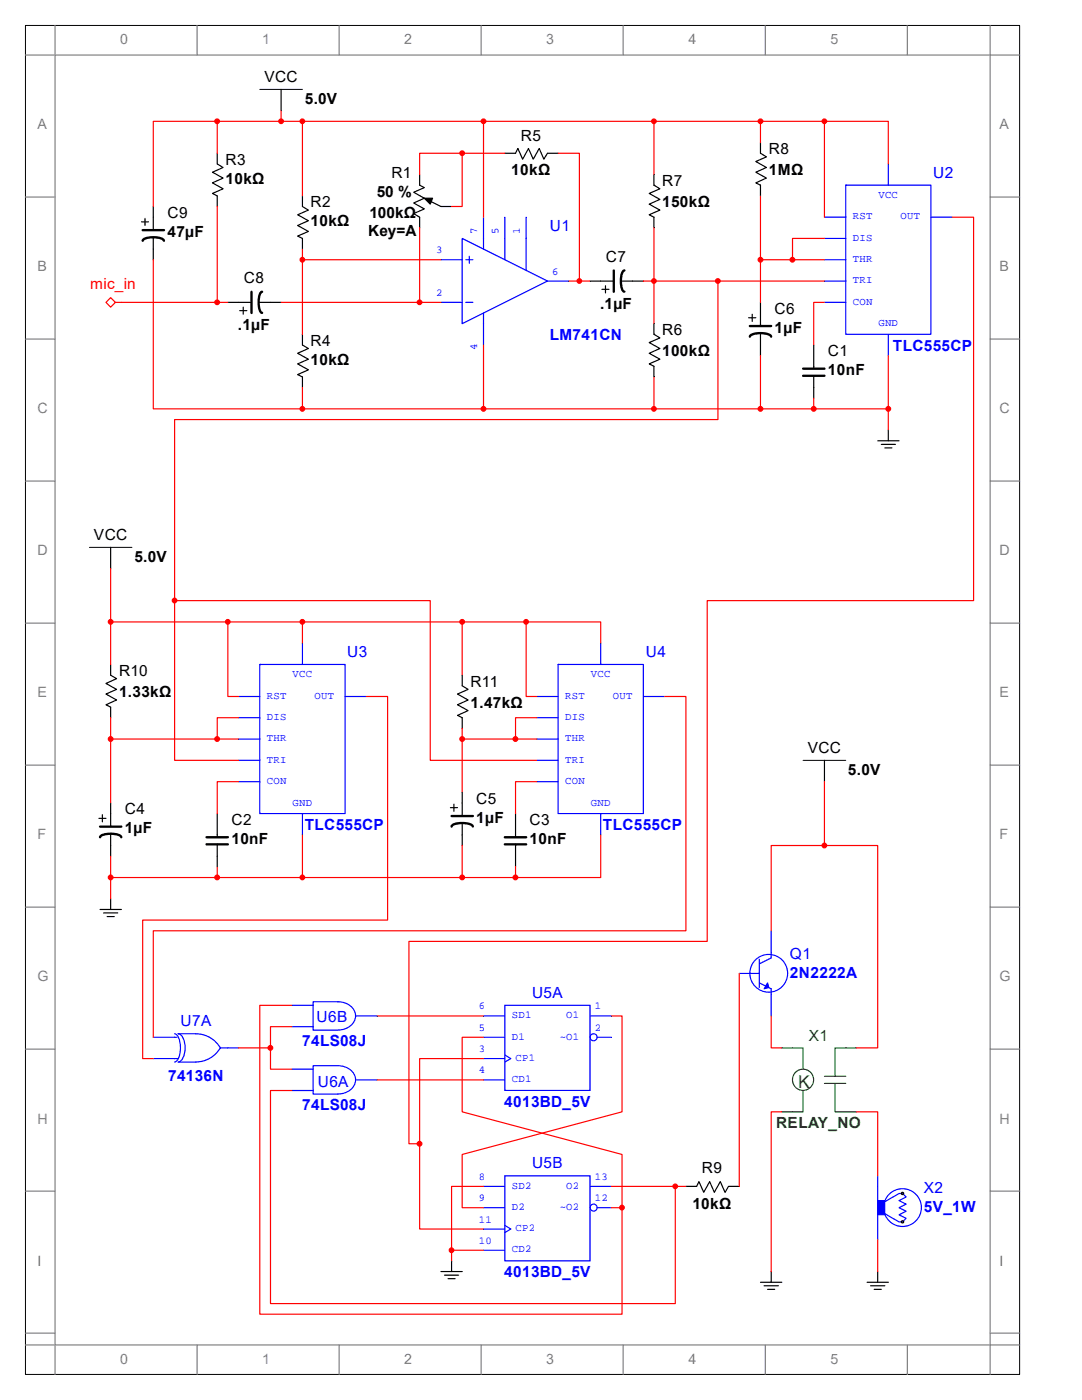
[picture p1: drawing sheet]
<svg xmlns="http://www.w3.org/2000/svg" width="216mm" height="279mm" viewBox="0 0 216 279" stroke-linecap="round" stroke-linejoin="round" font-family="sans-serif">
<path d="M5.1 5.1h198.4v269.2h-198.4z" fill="none" stroke="#000" stroke-width=".2"/>
<g fill="none" stroke="#808080" stroke-width=".24">
<path d="M5.1 11h198.4M11 5.1v269.2M39.3 5.1v5.9M67.7 5.1v5.9M96 5.1v5.9M124.4 5.1v5.9M152.7 5.1v5.9M181 5.1v5.9M197.6 5.1v269.2M5.1 39.3h5.9M197.6 39.3h5.9M5.1 67.7h5.9"/>
<path d="M197.6 67.7h5.9M5.1 96h5.9M197.6 96h5.9M5.1 124.4h5.9M197.6 124.4h5.9M5.1 152.7h5.9M197.6 152.7h5.9M5.1 181h5.9M197.6 181h5.9M5.1 209.4h5.9M197.6 209.4h5.9M5.1 237.7h5.9"/>
<path d="M197.6 237.7h5.9M5.1 266.1h5.9M5.1 268.4h198.4M39.3 268.4v5.9M67.7 268.4v5.9M96 268.4v5.9M124.4 268.4v5.9M152.7 268.4v5.9M181 268.4v5.9M197.6 266.1h5.9"/>
</g>
<path d="M92.2 47.6l17 8.5-17 8.5zM92.9 51.8h1.5M93.6 51.1v1.5M96.5 47.6v2.1M100.7 47.6v4.2M105 47.6v6.4M92.9 60.3h1.5M96.5 62.5v2.1" fill="none" stroke="#00f" stroke-width=".24"/>
<path d="M88 51.8h4.2" fill="none" stroke="#00f" stroke-width=".24"/>
<path d="M88 60.3h4.2" fill="none" stroke="#00f" stroke-width=".24"/>
<path d="M96.5 64.6v4.3" fill="none" stroke="#00f" stroke-width=".24"/>
<path d="M96.5 43.3v4.3" fill="none" stroke="#00f" stroke-width=".24"/>
<path d="M109.2 56.1h4.3" fill="none" stroke="#00f" stroke-width=".24"/>
<path d="M100.7 43.3v4.3" fill="none" stroke="#00f" stroke-width=".24"/>
<path d="M105 43.3v4.3" fill="none" stroke="#00f" stroke-width=".24"/>
<g fill="none" stroke="#008000" stroke-width=".24">
<path d="M158.1 209.1h2.2v4.3M160.3 217.6v4.3h-2.2M164.5 214.8h4.3M164.5 216.2h4.3M166.6 216.2v5.7h2.2M168.8 209.1h-2.2v5.7"/>
<circle cx="160.2" cy="215.5" r="2.12"/>
</g>
<path d="M168.8 209.1h2.1" fill="none" stroke="#008000" stroke-width=".24"/>
<path d="M168.8 221.9h2.1" fill="none" stroke="#008000" stroke-width=".24"/>
<path d="M156 209.1h2.1" fill="none" stroke="#008000" stroke-width=".24"/>
<path d="M156 221.9h2.1" fill="none" stroke="#008000" stroke-width=".24"/>
<g fill="none" stroke="#00f" stroke-width=".24">
<path d="M175.1 236.8v8.5M176.6 239.8l2.8-1.6h.7l.7 .7-1.4 .7 1.4 .7-1.4 .7 1.4 .7-1.4 .7 1.4 .7-.7 .8h-.7l-2.8-1.7"/>
<circle cx="180.1" cy="241" r="3.8"/>
</g>
<path d="M175.1 239.6h1.4v2.8h-1.4z" fill-rule="evenodd" fill="#00f" stroke="#00f" stroke-width=".24"/>
<path d="M179.9 238h.4v.3h-.4zM179.9 243.7h.4v.3h-.4z" fill="none" stroke="#000" stroke-width=".24"/>
<path d="M175.1 245.3v2.1" fill="none" stroke="#00f" stroke-width=".24"/>
<g fill="none" stroke="#00f" stroke-width=".24">
<path d="M149.6 194.3h1.9M151.5 191.4v5.7M151.5 196.2l2.4 1.1v1.2M153.9 190v1.2l-2.4 1.2M175.1 234.7v2.1"/>
<circle cx="153.4" cy="194.2" r="3.8"/>
</g>
<path d="M83.7 34.8v2.2l1 .4-2.1 1 2.1 1.2-2.1 .9 2.1 1.2-2.1 .9 1.1 .7v2.2M84.7 39.6l3.3 1.6h2.1" fill="none" stroke="#000" stroke-width=".24"/>
<path d="M84.7 39.6h1.6l-.4 1.1z" fill-rule="evenodd" fill="#000" stroke="#000" stroke-width=".24"/>
<path d="M153.2 196.2l.2 .9-.9 .2z" fill-rule="evenodd" fill="#00f" stroke="#00f" stroke-width=".24"/>
<path d="M153.9 185.8v4.2" fill="none" stroke="#00f" stroke-width=".24"/>
<path d="M147.5 194.3h2.1" fill="none" stroke="#00f" stroke-width=".24"/>
<path d="M168.8 37h17v29.7h-17zM168.8 37h.1M153.9 198.5v4.3" fill="none" stroke="#00f" stroke-width=".24"/>
<path d="M60.3 39.1v2.1l1.2 .7-2.1 1 2.1 1.1-2.1 1 2.1 1.2-2.1 .9 .9 .5v2.1" fill="none" stroke="#000" stroke-width=".24"/>
<path d="M177.2 66.7v4.3" fill="none" stroke="#00f" stroke-width=".24"/>
<path d="M164.5 47.6h4.3" fill="none" stroke="#00f" stroke-width=".24"/>
<path d="M185.8 43.3h4.2" fill="none" stroke="#00f" stroke-width=".24"/>
<path d="M164.5 43.3h4.3" fill="none" stroke="#00f" stroke-width=".24"/>
<path d="M177.2 32.7v4.3" fill="none" stroke="#00f" stroke-width=".24"/>
<path d="M164.5 51.8h4.3" fill="none" stroke="#00f" stroke-width=".24"/>
<path d="M164.5 60.3h4.3" fill="none" stroke="#00f" stroke-width=".24"/>
<path d="M164.5 56.1h4.3M51.8 132.6h17.1v29.8h-17.1zM51.8 132.6h.1" fill="none" stroke="#00f" stroke-width=".24"/>
<path d="M60.3 162.4v4.2" fill="none" stroke="#00f" stroke-width=".24"/>
<path d="M47.6 143.2h4.2" fill="none" stroke="#00f" stroke-width=".24"/>
<path d="M68.9 139h4.2" fill="none" stroke="#00f" stroke-width=".24"/>
<path d="M47.6 139h4.2" fill="none" stroke="#00f" stroke-width=".24"/>
<path d="M60.3 128.4v4.2" fill="none" stroke="#00f" stroke-width=".24"/>
<path d="M47.6 147.5h4.2" fill="none" stroke="#00f" stroke-width=".24"/>
<path d="M47.6 156h4.2" fill="none" stroke="#00f" stroke-width=".24"/>
<path d="M111.4 132.6h17v29.8h-17zM111.4 132.6h.1M47.6 151.7h4.2" fill="none" stroke="#00f" stroke-width=".24"/>
<path d="M119.9 162.4v4.2" fill="none" stroke="#00f" stroke-width=".24"/>
<path d="M107.1 143.2h4.3" fill="none" stroke="#00f" stroke-width=".24"/>
<path d="M128.4 139h4.2" fill="none" stroke="#00f" stroke-width=".24"/>
<path d="M107.1 139h4.3" fill="none" stroke="#00f" stroke-width=".24"/>
<path d="M119.9 128.4v4.2" fill="none" stroke="#00f" stroke-width=".24"/>
<path d="M107.1 147.5h4.3" fill="none" stroke="#00f" stroke-width=".24"/>
<path d="M107.1 156h4.3" fill="none" stroke="#00f" stroke-width=".24"/>
<path d="M107.1 151.7h4.3M100.7 200.6h17v17h-17z" fill="none" stroke="#00f" stroke-width=".24"/>
<path d="M96.5 207h4.2" fill="none" stroke="#00f" stroke-width=".24"/>
<path d="M117.8 202.8h4.2" fill="none" stroke="#00f" stroke-width=".24"/>
<g fill="none" stroke="#00f" stroke-width=".24">
<path d="M119.2 207h2.8"/>
<circle cx="118.4" cy="207" r=".7"/>
</g>
<path d="M96.5 215.5h4.2" fill="none" stroke="#00f" stroke-width=".24"/>
<path d="M96.5 211.3h4.2M100.7 210.5l1.2 .8-1.2 .7" fill="none" stroke="#00f" stroke-width=".24"/>
<path d="M96.5 202.8h4.2M100.7 234.7h17v16.9h-17z" fill="none" stroke="#00f" stroke-width=".24"/>
<path d="M96.5 241h4.2" fill="none" stroke="#00f" stroke-width=".24"/>
<path d="M117.8 236.8h4.2" fill="none" stroke="#00f" stroke-width=".24"/>
<g fill="none" stroke="#00f" stroke-width=".24">
<path d="M119.2 241h2.8"/>
<circle cx="118.4" cy="241" r=".7"/>
</g>
<path d="M96.5 249.5h4.2" fill="none" stroke="#00f" stroke-width=".24"/>
<path d="M96.5 245.3h4.2M100.7 244.6l1.2 .7-1.2 .7" fill="none" stroke="#00f" stroke-width=".24"/>
<path d="M67.4 212.7a3.1 3.1 0 0 1 3.5 3.4 3.4 3.4 0 0 1-3.5 2.2M67.4 212.7h-4.9v5.7h4.9M96.5 236.8h4.2" fill="none" stroke="#00f" stroke-width=".24"/>
<path d="M58.2 217.6h4.3" fill="none" stroke="#00f" stroke-width=".24"/>
<path d="M58.2 213.4h4.3" fill="none" stroke="#00f" stroke-width=".24"/>
<path d="M67.4 199.9a3.1 3.1 0 0 1 3.5 3.4 3.4 3.4 0 0 1-3.5 2.3M67.4 199.9h-4.9v5.7h4.9M71 215.5h4.2" fill="none" stroke="#00f" stroke-width=".24"/>
<path d="M58.2 204.9h4.3" fill="none" stroke="#00f" stroke-width=".24"/>
<path d="M58.2 200.6h4.3" fill="none" stroke="#00f" stroke-width=".24"/>
<path d="M34.8 206.3a1.52 1.52 0 0 1 1 1.4 4.8 4.8 0 0 1-.7 4.1l-.3 .1M34.8 211.3h.7M34.8 207h.5M39.1 206.3a5.6 5.6 0 0 1 4.9 2.9M39.1 206.3h-3.6a2.52 2.52 0 0 1 1.4 2.8 2.54 2.54 0 0 1-1.4 2.8l3.6 .1M44 209.1a5.7 5.7 0 0 1-4.9 2.8M44 209.1h1.5M71 202.8h4.2" fill="none" stroke="#00f" stroke-width=".24"/>
<path d="M30.6 211.3h4.2" fill="none" stroke="#00f" stroke-width=".24"/>
<path d="M30.6 207h4.2" fill="none" stroke="#00f" stroke-width=".24"/>
<path d="M45.5 209.1h2.1" fill="none" stroke="#00f" stroke-width=".24"/>
<g fill="none" stroke="#000" stroke-width=".24">
<path d="M56.1 17.8v4.3M43.3 30.6v2.1l1.2 .7-2.1 1 2.1 1.1-2.1 1 2.1 1.2-2.1 .9 .9 .5v2.1M100.7 30.6h2.2l.4-1 1 2.2 1.2-2.2 .9 2.2 1.2-2.2 .9 2.2 .7-1.2h2.2M130.5 34.8v2.2l1.2 .7-2.2 .9 2.2 1.2-2.2 .9 2.2 1.2-2.2 1 1 .4v2.2M151.7 28.5v2.1l1.2 .7-2.1 .9 2.1 1.2-2.1 1 2.1 1.1-2.1 1 .9 .5v2.1M28.2 44.3h1.4M28.9 43.6v1.4M30.6 41.2v4.7M30.6 47.3v4.5M117.8 56.1h4.7M120.1 57.7h1.4M120.8 57v1.5"/>
<path d="M123.9 56.1h4.5M45.5 60.3h4.7M47.8 62h1.5M48.5 61.3v1.4M51.6 60.3h4.5M60.3 66.7v2.2l1.2 .7-2.1 .9 2.1 1.2-2.1 .9 2.1 1.2-2.1 1 .9 .4v2.1M130.5 64.6v2.1l1.2 .7-2.2 1 2.2 1.2-2.2 .9 2.2 1.2-2.2 .9 1 .5v2.1M149.4 63.4h1.4M150.1 62.7v1.4M151.7 60.3v4.8M151.7 66.5v4.5M162.4 68.9v4.7"/>
<path d="M162.4 75v4.5M22.1 109.2v4.3M22.1 132.6v2.1l1.2 .7-2.2 1 2.2 1.2-2.2 .9 2.2 1.2-2.2 1 1 .4v2.1M92.2 134.7v2.2l1.2 .7-2.1 .9 2.1 1.2-2.1 1 2.1 1.1-2.1 1 .9 .4v2.2M92.2 158.1v4.8M164.5 151.7v4.3M19.7 163.3h1.4M20.4 162.6v1.4M22.1 160.3v4.7M22.1 166.4v4.5M43.3 162.4v4.7M43.3 168.5v4.5"/>
<path d="M89.9 161.2h1.4M90.6 160.5v1.4M92.2 164.3v4.4M102.9 162.4v4.7M102.9 168.5v4.5M136.9 236.8h2.1l.5-1 .9 2.2 1.2-2.2 .9 2.2 1.2-2.2 1 2.2 .7-1.2h2.1M151.7 255.9h4.3M152.5 256.6h2.8M153.2 257.3h1.4M153.9 253.8v2.1M173 255.9h4.2M173.7 256.6h2.9"/>
<path d="M174.4 257.3h1.5M175.1 253.8v2.1"/>
</g>
<g fill="none" stroke="#000" stroke-width=".47">
<path d="M28.5 48a2.81 2.81 0 0 1 2.8-.6 1.49 1.49 0 0 1 1.4 .6M28.5 45.9h4.2M50.2 58.2v4.3M52.3 58.2a2.78 2.78 0 0 0-.7 2.8 1.49 1.49 0 0 0 .7 1.4M122.5 54v4.2M124.6 54a2.81 2.81 0 0 0-.7 2.8 1.49 1.49 0 0 0 .7 1.4M149.6 65.1h4.3M149.6 67.2a2.81 2.81 0 0 1 2.8-.7 1.49 1.49 0 0 1 1.5 .7M160.3 73.6h4.2M160.3 75h4.2M20 167.1a2.81 2.81 0 0 1 2.7-.7 1.49 1.49 0 0 1 1.5 .7M20 165h4.2"/>
<path d="M41.2 167.1h4.3M41.2 168.5h4.3M90.1 162.9h4.3M90.1 165a2.81 2.81 0 0 1 2.8-.7 1.49 1.49 0 0 1 1.4 .7M100.7 167.1h4.3M100.7 168.5h4.3"/>
</g>
<g fill="#f00" stroke="#f00" stroke-width=".24">
<circle cx="60.3" cy="51.8" r=".46"/>
<circle cx="115.6" cy="56.1" r=".46"/>
<circle cx="92.2" cy="30.6" r=".46"/>
<circle cx="83.7" cy="60.3" r=".46"/>
<circle cx="60.3" cy="24.2" r=".46"/>
<circle cx="164.5" cy="24.2" r=".46"/>
<circle cx="151.7" cy="51.8" r=".47"/>
<circle cx="151.7" cy="24.2" r=".46"/>
<circle cx="158.1" cy="51.8" r=".47"/>
<circle cx="130.5" cy="56.1" r=".46"/>
<circle cx="130.5" cy="24.2" r=".46"/>
<circle cx="162.4" cy="81.6" r=".47"/>
<circle cx="151.7" cy="81.6" r=".47"/>
<circle cx="130.5" cy="81.6" r=".46"/>
<circle cx="96.5" cy="81.6" r=".47"/>
<circle cx="96.5" cy="24.2" r=".46"/>
<circle cx="45.4" cy="124.1" r=".46"/>
<circle cx="43.3" cy="147.5" r=".47"/>
<circle cx="22.1" cy="147.5" r=".47"/>
<circle cx="43.3" cy="175.1" r=".47"/>
<circle cx="102.8" cy="175.1" r=".47"/>
<circle cx="92.2" cy="147.5" r=".47"/>
<circle cx="102.8" cy="147.5" r=".47"/>
<circle cx="105" cy="124.1" r=".46"/>
<circle cx="143.2" cy="56.1" r=".46"/>
<circle cx="54" cy="209.1" r=".47"/>
<circle cx="60.3" cy="175.1" r=".46"/>
<circle cx="92.2" cy="175.1" r=".47"/>
<circle cx="60.3" cy="124.1" r=".46"/>
<circle cx="92.2" cy="124.1" r=".47"/>
<circle cx="56.1" cy="24.2" r=".46"/>
<circle cx="43.3" cy="24.2" r=".46"/>
<circle cx="60.3" cy="81.6" r=".46"/>
</g>
<g fill="none" stroke="#f00" stroke-width=".24">
<path d="M43.3 24.2h-12.7v17M56.1 24.2h-12.8v6.4M56.1 24.2h4.2M56.1 22.1v2.1M60.3 24.2h70.2M60.3 24.2v14.9M92.2 30.6v10.6h-2.1M96.5 24.2v19.1M100.7 30.6h-17v4.2M111.4 30.6h4.2v25.5M130.5 24.2h34M130.5 24.2v10.6"/>
<path d="M151.7 24.2v4.3M151.7 39.1v21.2M164.5 24.2h12.7v8.5M164.5 24.2v19.1M22.1 59.4l.9 .9-.9 1-1-1zM60.3 51.8v14.9M60.3 49.7v2.1h27.7M83.7 45.5v14.8M113.5 56.1h4.3M128.4 56.1h36.1M130.5 45.5v19.1M151.7 51.8h12.8"/>
<path d="M164.5 47.6h-6.4v4.2M56.1 60.3h31.9M60.3 77.3v4.3M96.5 68.9v12.7h34M130.5 75.2v6.4h21.2M151.7 71v10.6M162.4 79.5v2.1h-10.7M164.5 60.3h-2.1v8.6M60.3 124.1h31.9M60.3 128.4v-4.3h-14.8v14.9h2.1M73.1 139h4.2v44.6h-48.8v27.7h2.1M105 124.1h-12.8v10.6"/>
<path d="M119.9 128.4v-4.3h-14.9v14.9h2.1M22.1 143.2v4.3h21.2M22.1 147.5v12.8M43.3 147.5h4.3M47.6 156h-4.3v6.4M47.6 143.2h-4.3v4.3M92.2 147.5h14.9M92.2 145.4v12.7M107.1 156h-4.2v6.4M107.1 143.2h-4.2v4.3M60.3 166.6v8.5h-17v-2.1M60.3 175.1h31.9"/>
<path d="M92.2 168.7v6.4h10.7M102.9 173v2.1M119.9 166.6v8.5h-17M147.5 194.3v42.5M47.6 209.1h6.4M58.2 204.9h-4.2v8.5h4.2M75.2 202.8h21.3M75.2 215.5h21.3M122 202.8h2.1v19.1l-31.9 8.5v10.6h4.3M153.9 202.8v6.3h2.1M156 221.9h-2.1v31.9M170.9 221.9h4.2v12.8"/>
<path d="M175.1 247.4v6.4"/>
</g>
<path d="M51.8 17.8h8.5M17.8 109.2h8.5M160.3 151.7h8.5" fill="none" stroke="#000" stroke-width=".2"/>
<g fill="none" stroke="#f00" stroke-width=".24">
<path d="M30.6 51.8v29.8h65.9M43.3 41.2v19.1h2.2M143.3 56.1v27.6h-108.5v68h12.8M190 43.3h4.3v76.6h-53.2v68h-59.5v40.4h2.1M23 60.3h20.3M177.2 71v10.6h-14.8M177.2 81.6v4.3M22.1 113.5v10.6M34.8 119.9h51.1v31.8h21.2M45.5 124.1h-23.4v8.5M132.6 139h4.3v46.8h-106.3v21.2M164.5 156v12.7"/>
<path d="M22.1 170.9v4.2h21.2M22.1 175.1v4.3M153.9 185.8v-17.1h21.2v40.4h-4.2M58.2 217.6h-4.2v42.6h80.7v-23.4h-12.7M58.2 200.6h-6.4v61.7h72.3v-21.3M96.5 207h-4.3v14.9l31.9 8.5v10.6h-2.1M96.5 211.3h-12.8v34h12.8M96.5 236.8h-6.4v12.7h6.4M134.7 236.8h2.2M90.1 249.5v2.2"/>
</g>
<g fill="#f00" stroke="#f00" stroke-width=".24">
<circle cx="43.3" cy="60.3" r=".46"/>
<circle cx="177.2" cy="81.6" r=".47"/>
<circle cx="22.1" cy="124.1" r=".47"/>
<circle cx="34.8" cy="119.8" r=".46"/>
<circle cx="83.7" cy="228.3" r=".47"/>
<circle cx="134.7" cy="236.8" r=".46"/>
<circle cx="90.1" cy="249.5" r=".46"/>
<circle cx="124.1" cy="241" r=".46"/>
<circle cx="22.1" cy="175.1" r=".47"/>
<circle cx="164.5" cy="168.7" r=".46"/>
</g>
<path d="M175.1 88h4.3M175.9 88.7h2.8M176.6 89.4h1.4M177.2 85.9v2.1M22.1 179.4v2.1M20 181.5h4.2M20.7 182.2h2.8M21.4 182.9h1.4M88 253.8h4.2M88.7 254.5h2.8M89.4 255.2h1.4M90.1 251.7v2.1" fill="none" stroke="#000" stroke-width=".24"/>
<text font-size="3.5" fill="#008000" x="159.3" y="217.1">K</text>
<g font-size="3.1">
<text x="52.7" y="16.4">VCC</text>
<text x="60.8" y="20.8">5.0V</text>
<text x="103.9" y="28.2">R5</text>
<text x="45" y="32.9">R3</text>
<text x="78.1" y="35.5">R1</text>
<text x="102" y="35">10kΩ</text>
<text x="153.4" y="30.8">R8</text>
<text x="153.4" y="35">1MΩ</text>
<text x="45" y="36.7">10kΩ</text>
<text x="62" y="41.4">R2</text>
<text x="75.2" y="39.3">50 %</text>
<text x="132.1" y="37.1">R7</text>
<text x="132.1" y="41.4">150kΩ</text>
<text x="33.4" y="43.5">C9</text>
<text x="33.4" y="47.3">47µF</text>
<text x="62" y="45.2">10kΩ</text>
<text x="73.5" y="47.1">Key=A</text>
<text x="73.7" y="43.5">100kΩ</text>
<text x="120.9" y="52.3">C7</text>
<text x="48.7" y="56.5">C8</text>
<text x="47.5" y="66">.1µF</text>
<text x="119.7" y="61.7">.1µF</text>
<text x="154.6" y="62.7">C6</text>
<text x="62" y="69">R4</text>
<text x="132.1" y="66.9">R6</text>
<text x="132.1" y="71.1">100kΩ</text>
<text x="154.6" y="66.4">1µF</text>
<text x="165.2" y="71.1">C1</text>
<text x="62" y="72.8">10kΩ</text>
<text x="165.2" y="74.9">10nF</text>
<text x="18.8" y="107.8">VCC</text>
<text x="26.8" y="112.2">5.0V</text>
<text x="23.7" y="134.9">R10</text>
<text x="93.9" y="137">R11</text>
<text x="23.7" y="139.2">1.33kΩ</text>
<text x="93.9" y="141.3">1.47kΩ</text>
<text x="161.2" y="150.3">VCC</text>
<text x="169.2" y="154.7">5.0V</text>
<text x="95" y="160.4">C5</text>
<text x="24.9" y="162.5">C4</text>
<text x="24.9" y="166.3">1µF</text>
<text x="46.2" y="164.7">C2</text>
<text x="95" y="164.2">1µF</text>
<text x="105.7" y="164.7">C3</text>
<text x="46.2" y="168.4">10nF</text>
<text x="105.7" y="168.4">10nF</text>
<text x="140" y="234.1">R9</text>
<text x="138.2" y="241.2">10kΩ</text>
</g>
<g font-size="3.1" fill="#00f">
<text x="186.2" y="35.5">U2</text>
<text x="109.7" y="46.1">U1</text>
<text x="109.7" y="67.8">LM741CN</text>
<text x="178.2" y="70">TLC555CP</text>
<text x="69.3" y="131.1">U3</text>
<text x="128.8" y="131.1">U4</text>
<text x="60.8" y="165.6">TLC555CP</text>
<text x="120.3" y="165.6">TLC555CP</text>
<text x="157.6" y="191.4">Q1</text>
<text x="157.6" y="195.1">2N2222A</text>
<text x="63.2" y="203.9">U6B</text>
<text x="106.2" y="199.2">U5A</text>
<text x="36" y="204.8">U7A</text>
<text x="60.3" y="208.8">74LS08J</text>
<text x="33.5" y="215.7">74136N</text>
<text x="60.3" y="221.6">74LS08J</text>
<text x="63.4" y="216.9">U6A</text>
<text x="100.6" y="220.9">4013BD_5V</text>
<text x="106.2" y="233.2">U5B</text>
<text x="184.3" y="238.1">X2</text>
<text x="184.3" y="241.9">5V_1W</text>
<text x="100.6" y="254.9">4013BD_5V</text>
</g>
<text font-size="3.1" fill="#f00" x="18" y="57.7">mic_in</text>
<g font-size="3.1" fill="#008000">
<text x="161.4" y="207.7">X1</text>
<text x="154.9" y="225.1">RELAY_NO</text>
</g>
<g font-size="2.8" fill="#808080">
<text x="24" y="8.8">0</text>
<text x="52.3" y="8.8">1</text>
<text x="80.7" y="8.8">2</text>
<text x="109" y="8.8">3</text>
<text x="137.4" y="8.8">4</text>
<text x="165.7" y="8.8">5</text>
<text x="7.5" y="25.8">A</text>
<text x="199.5" y="25.8">A</text>
<text x="7.5" y="54.2">B</text>
<text x="199.5" y="54.2">B</text>
<text x="7.5" y="82.5">C</text>
<text x="199.5" y="82.5">C</text>
<text x="7.5" y="110.8">D</text>
<text x="199.5" y="110.8">D</text>
<text x="7.5" y="139.2">E</text>
<text x="199.5" y="139.2">E</text>
<text x="7.5" y="167.5">F</text>
<text x="199.5" y="167.5">F</text>
<text x="7.5" y="195.9">G</text>
<text x="199.5" y="195.9">G</text>
<text x="7.5" y="224.2">H</text>
<text x="199.5" y="224.2">H</text>
<text x="7.5" y="252.6">I</text>
<text x="199.5" y="252.6">I</text>
<text x="24" y="272.2">0</text>
<text x="52.3" y="272.2">1</text>
<text x="80.7" y="272.2">2</text>
<text x="109" y="272.2">3</text>
<text x="137.4" y="272.2">4</text>
<text x="165.7" y="272.2">5</text>
</g>
<g font-size="2.1" fill="#00f">
<text x="175.3" y="39.5">VCC</text>
<text x="95.2" y="46.7" transform="rotate(-90 95.2 46.7)">7</text>
<text x="99.4" y="46.7" transform="rotate(-90 99.4 46.7)">5</text>
<text x="103.7" y="46.7" transform="rotate(-90 103.7 46.7)">1</text>
<text x="170.2" y="43.8">RST</text>
<text x="179.7" y="43.8">OUT</text>
<text x="87" y="50.5">3</text>
<text x="170.2" y="48">DIS</text>
<text x="170.2" y="52.3">THR</text>
<text x="87" y="59.1">2</text>
<text x="110.2" y="54.8">6</text>
<text x="170.2" y="56.5">TRI</text>
<text x="170.2" y="60.8">CON</text>
<text x="175.3" y="65.1">GND</text>
<text x="95.2" y="69.8" transform="rotate(-90 95.2 69.8)">4</text>
<text x="58.4" y="135.1">VCC</text>
<text x="117.9" y="135.1">VCC</text>
<text x="53.3" y="143.7">DIS</text>
<text x="53.3" y="139.4">RST</text>
<text x="62.8" y="139.4">OUT</text>
<text x="112.8" y="143.7">DIS</text>
<text x="112.8" y="139.4">RST</text>
<text x="122.3" y="139.4">OUT</text>
<text x="53.3" y="147.9">THR</text>
<text x="112.8" y="147.9">THR</text>
<text x="53.3" y="152.2">TRI</text>
<text x="112.8" y="152.2">TRI</text>
<text x="53.3" y="156.4">CON</text>
<text x="58.4" y="160.8">GND</text>
<text x="112.8" y="156.4">CON</text>
<text x="117.9" y="160.8">GND</text>
<text x="95.5" y="201.5">6</text>
<text x="102.2" y="203.2">SD1</text>
<text x="113" y="203.2">O1</text>
<text x="118.7" y="201.5">1</text>
<text x="95.5" y="205.7">5</text>
<text x="95.5" y="210">3</text>
<text x="102.2" y="207.5">D1</text>
<text x="111.7" y="207.5">~O1</text>
<text x="118.7" y="205.7">2</text>
<text x="95.5" y="214.2">4</text>
<text x="102.2" y="216">CD1</text>
<text x="102.9" y="211.7">CP1</text>
<text x="95.5" y="239.7">9</text>
<text x="95.5" y="235.5">8</text>
<text x="102.2" y="237.2">SD2</text>
<text x="113" y="237.2">O2</text>
<text x="118.7" y="235.5">13</text>
<text x="118.7" y="239.7">12</text>
<text x="95.5" y="244">11</text>
<text x="102.2" y="241.5">D2</text>
<text x="102.9" y="245.7">CP2</text>
<text x="111.7" y="241.5">~O2</text>
<text x="95.5" y="248.2">10</text>
<text x="102.2" y="250">CD2</text>
</g>
</svg>
